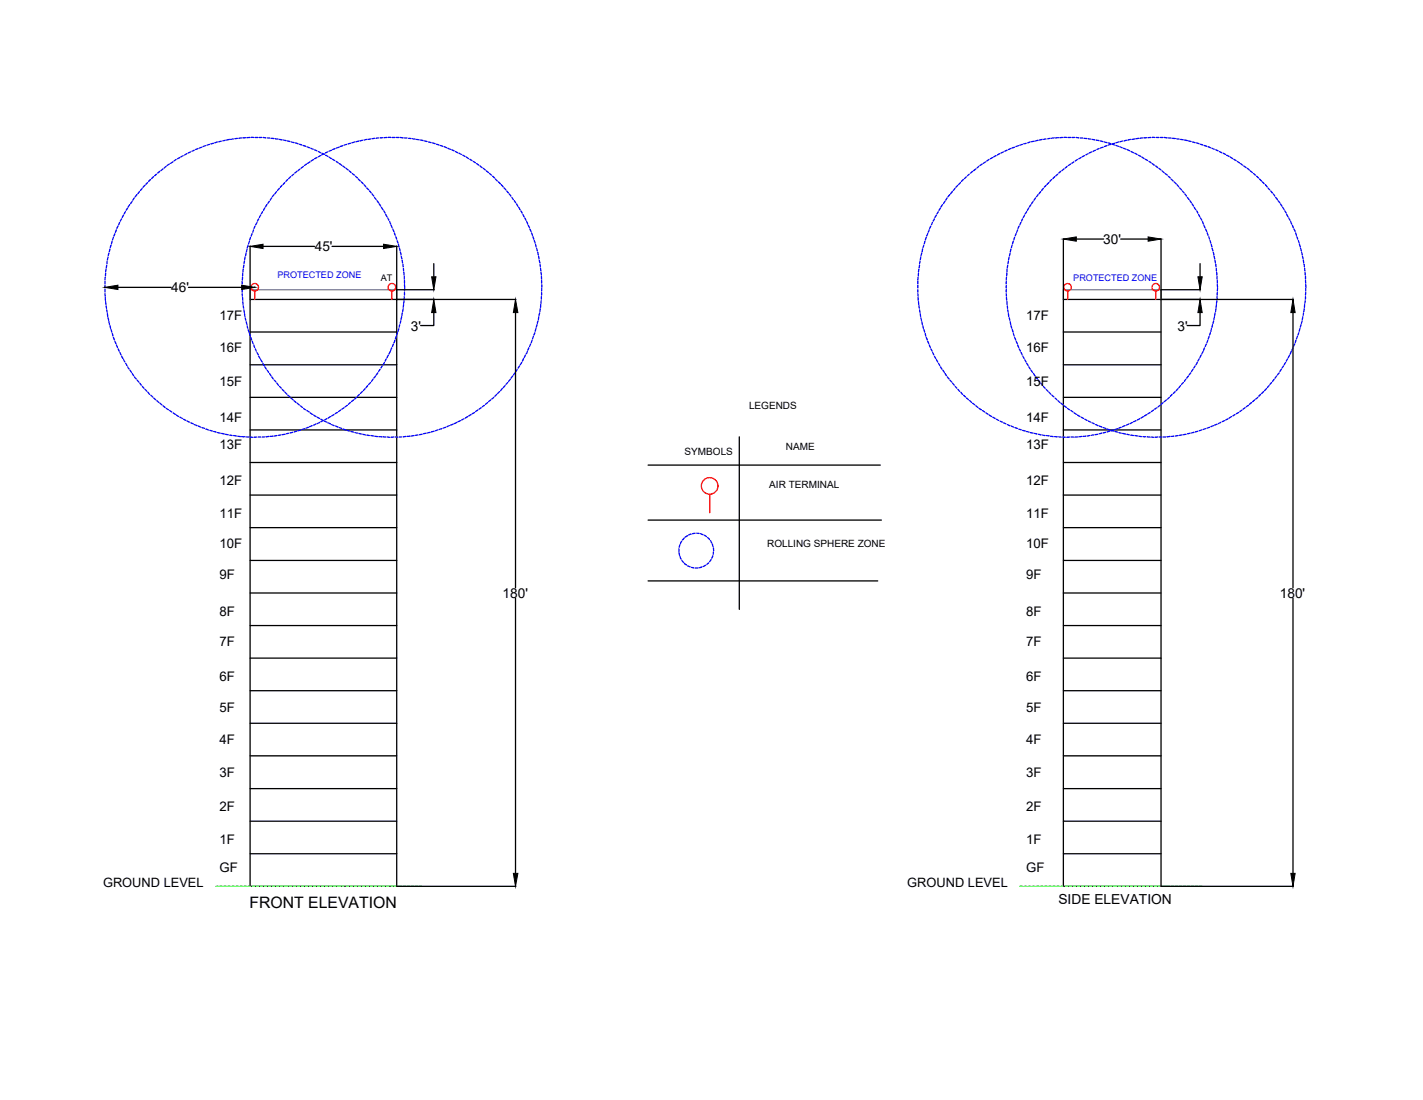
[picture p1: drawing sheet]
<svg xmlns="http://www.w3.org/2000/svg" width="279mm" height="216mm" viewBox="0 0 279 216" stroke-linecap="round" stroke-linejoin="round" font-family="sans-serif">
<!-- layer: Air Terminal -->
<g fill="none" stroke="#f00" stroke-width=".25">
<path d="M50 57.1v1.7M77 57.1v1.7M209.6 57.1v1.7M226.9 57.1v1.7M139.4 97v3.6"/>
<circle cx="50" cy="56.4" r=".74"/>
<circle cx="76.9" cy="56.4" r=".74"/>
<circle cx="209.6" cy="56.4" r=".74"/>
<circle cx="226.9" cy="56.4" r=".74"/>
<circle cx="139.3" cy="95.4" r="1.63"/>
</g>
<!-- layer: Text -->
<path d="M127.3 91.3h45.5M145.2 85.7v33.9M127.3 102.1h45.8M127.3 114h45" fill="none" stroke="#000" stroke-width=".25"/>
<!-- layer: 0 -->
<g fill="none" stroke="#000" stroke-width=".25">
<path d="M49.1 58.8h28.8v115.2h-28.8zM208.8 58.8h19.2v115.2h-19.2zM49.1 78h28.8M49.1 71.6h28.8M49.1 65.2h28.8M208.8 78h19.2M208.8 71.6h19.2M208.8 65.2h19.2M49.1 97.2h28.8M49.1 90.8h28.8M49.1 84.4h28.8M208.8 97.2h19.2"/>
<path d="M208.8 90.8h19.2M208.8 84.4h19.2M49.1 116.4h28.8M49.1 110h28.8M49.1 103.6h28.8M208.8 116.4h19.2M208.8 110h19.2M208.8 103.6h19.2M49.1 135.6h28.8M49.1 129.2h28.8M49.1 122.8h28.8M208.8 135.6h19.2"/>
<path d="M208.8 129.2h19.2M208.8 122.8h19.2M49.1 154.8h28.8M49.1 148.4h28.8M49.1 142h28.8M208.8 154.8h19.2M208.8 148.4h19.2M208.8 142h19.2M49.1 167.6h28.8M49.1 161.2h28.8M208.8 167.6h19.2M208.8 161.2h19.2"/>
</g>
<!-- layer: Parapit -->
<path d="M49.1 58.8v-1.9h28.8v1.9M208.8 58.8v-1.9h19.2v1.9" fill="none" stroke="#808080" stroke-width=".25"/>
<!-- layer: Ground level -->
<g fill="none" stroke="#0f0" stroke-width=".25">
<path d="M42.4 174h.4M43.1 174h.5M43.9 174h.6M44.7 174h.5M45.5 174h.5M46.3 174h.5M47.1 174h.5M47.9 174h.5M48.7 174h.5M49.5 174h.5M50.3 174h.5M51.1 174h.5"/>
<path d="M51.9 174h.6M52.7 174h.5M53.5 174h.5M54.3 174h.5M55.1 174h.5M55.9 174h.5M56.7 174h.5M57.5 174h.5M58.3 174h.5M59.1 174h.5M59.9 174h.5M60.7 174h.5"/>
<path d="M61.5 174h.5M62.3 174h.5M63.1 174h.5M63.9 174h.5M64.7 174h.5M65.5 174h.5M66.3 174h.5M67.1 174h.5M67.9 174h.5M68.7 174h.5M69.5 174h.5M70.3 174h.5"/>
<path d="M71.1 174h.5M71.9 174h.5M72.7 174h.5M73.5 174h.5M74.3 174h.5M75.1 174h.5M75.9 174h.5M76.7 174h.5M77.5 174h.5M78.3 174h.5M79.1 174h.5M79.9 174h.5"/>
<path d="M80.7 174h.5M81.5 174h.5M82.3 174h.4M200.2 174h.6M201.1 174h.5M201.9 174h.5M202.6 174h.6M203.5 174h.5M204.3 174h.5M205.1 174h.5M205.9 174h.5M206.7 174h.5"/>
<path d="M207.5 174h.5M208.3 174h.5M209.1 174h.5M209.8 174h.6M210.7 174h.5M211.5 174h.5M212.3 174h.5M213.1 174h.5M213.9 174h.5M214.7 174h.5M215.5 174h.5M216.3 174h.5"/>
<path d="M217.1 174h.5M217.8 174h.6M218.7 174h.5M219.5 174h.5M220.3 174h.5M221.1 174h.5M221.9 174h.5M222.7 174h.5M223.5 174h.5M224.3 174h.5M225 174h.6M225.8 174h.6"/>
<path d="M226.7 174h.5M227.5 174h.5M228.3 174h.5M229.1 174h.5M229.9 174h.5M230.7 174h.5M231.5 174h.5M232.3 174h.5M233 174h.6M233.8 174h.6M234.7 174h.5M235.5 174h.5"/>
</g>
<!-- layer: Rolling Sphere -->
<g fill="none" stroke="#00f" stroke-width=".25">
<path d="M26 39.5l-.3 .4M26.4 38.8l-.3 .5M26.9 38.2l-.4 .4M27.4 37.6l-.3 .4M27.9 37l-.3 .4M28.4 36.4l-.3 .4M29 35.8l-.4 .4M29.5 35.2l-.3 .4M30.1 34.7l-.3 .4M30.7 34.2l-.3 .3M31.4 33.6l-.5 .4M32 33.2l-.4 .3"/>
<path d="M32.6 32.7l-.4 .3M33.3 32.2l-.5 .3M34 31.8l-.5 .3M34.6 31.3l-.4 .3M35.3 30.9l-.5 .3M36 30.5l-.5 .3M36.7 30.2l-.5 .2M37.4 29.8l-.4 .2M38.1 29.5l-.4 .2M38.9 29.1l-.5 .3M39.6 28.9l-.4 .2M40.4 28.6l-.5 .2"/>
<path d="M41.1 28.3l-.5 .2M41.9 28.1l-.5 .2M42.7 27.9l-.5 .1M43.5 27.7l-.6 .1M44.2 27.5l-.5 .2M45 27.4l-.5 .1M45.8 27.3l-.5 .1M46.6 27.1l-.5 .1M47.4 27.1h-.5M48.2 27l-.5 .1M49 27h-.5M49.3 27h.5"/>
<path d="M50.1 27h.5M50.9 27h.5M51.7 27l.5 .1M52.5 27.1h.5M52.9 39.5l-.3 .4M53.3 27.1l.5 .1M53.3 38.8l-.3 .5M53.8 38.2l-.3 .4M54.1 27.2l.5 .1M54.3 37.6l-.3 .4M54.8 37l-.3 .4M54.9 27.4h.5"/>
<path d="M55.4 36.4l-.4 .4M55.6 27.5l.6 .1M55.9 35.8l-.3 .4M56.4 27.7l.5 .1M56.5 35.2l-.4 .4M57.1 34.7l-.4 .4M57.2 27.9l.5 .1M57.7 34.2l-.4 .3M58 28l.5 .2M58.3 33.6l-.4 .4M58.8 28.3l.5 .2M58.9 33.2l-.4 .3"/>
<path d="M59.5 28.5l.5 .2M59.6 32.7l-.5 .3M60.2 32.2l-.4 .3M60.3 28.8l.4 .2M60.9 31.8l-.5 .3M61 29.1l.5 .2M61.6 31.3l-.5 .3M61.8 29.4l.4 .2M62.2 30.9l-.4 .3M62.5 29.7l.4 .3M62.9 30.5l-.4 .3M63.2 30.1l.5 .2"/>
<path d="M63.6 30.2l-.4 .2M63.9 30.5l.5 .2M64.3 29.8l-.4 .2M64.6 30.8l.5 .3M65.1 29.5l-.5 .2M65.3 31.3l.4 .2M65.8 29.1l-.5 .3M66 31.7l.4 .3M66.6 28.9l-.5 .2M66.6 32.1l.5 .3M67.3 32.6l.4 .3M67.3 28.6l-.5 .2"/>
<path d="M67.9 33l.5 .4M68.1 28.3l-.5 .2M68.6 33.5l.4 .4M68.8 28.1l-.5 .2M69.2 34.1l.4 .3M69.6 27.9l-.5 .1M69.8 34.6l.4 .3M70.4 35.2l.3 .3M70.4 27.7l-.5 .1M71 35.7l.3 .4M71.2 27.5l-.5 .2M71.5 36.3l.3 .4"/>
<path d="M72 27.4l-.5 .1M72 36.9l.4 .4M72.6 37.5l.3 .4M72.8 27.3l-.6 .1M73.1 38.1l.3 .4M73.5 38.7l.4 .5M73.5 27.1l-.5 .1M74 39.4l.3 .4M74.3 27.1h-.5M75.1 27l-.5 .1M75.9 27h-.5M76.2 27h.6"/>
<path d="M77 27h.6M77.8 27h.6M78.6 27l.6 .1M79.4 27.1h.5M80.2 27.1l.5 .1M81 27.2l.5 .1M81.8 27.4h.5M82.6 27.5l.5 .1M83.4 27.7l.5 .1M84.2 27.9l.5 .1M84.9 28l.5 .2M85.7 28.3l.5 .2"/>
<path d="M86.4 28.5l.6 .2M87.2 28.8l.5 .2M87.9 29.1l.5 .2M88.7 29.4l.5 .2M89.4 29.7l.5 .3M90.1 30.1l.5 .2M90.8 30.5l.5 .2M91.6 30.8l.4 .3M92.2 31.3l.5 .2M92.9 31.7l.4 .3M93.6 32.1l.4 .3M94.2 32.6l.5 .3"/>
<path d="M94.9 33l.4 .4M95.5 33.5l.4 .4M96.1 34.1l.4 .3M96.7 34.6l.4 .3M97.3 35.2l.4 .3M97.9 35.7l.4 .4M98.4 36.3l.4 .4M99 36.9l.3 .4M99.5 37.5l.3 .4M100 38.1l.3 .4M100.5 38.7l.3 .5M101 39.4l.3 .4"/>
<path d="M185.5 39.5l-.2 .4M186 38.8l-.3 .5M186.5 38.2l-.4 .4M187 37.6l-.4 .4M187.5 37l-.3 .4M188 36.4l-.3 .4M188.6 35.8l-.4 .4M189.1 35.2l-.3 .4M189.7 34.7l-.3 .4M190.3 34.2l-.4 .3M191 33.6l-.5 .4M191.6 33.2l-.4 .3"/>
<path d="M192.2 32.7l-.4 .3M192.9 32.2l-.5 .3M193.5 31.8l-.4 .3M194.2 31.3l-.4 .3M194.9 30.9l-.5 .3M195.6 30.5l-.5 .3M196.3 30.2l-.5 .2M197 29.8l-.4 .2M197.7 29.5l-.4 .2M198.5 29.1l-.5 .3M199.2 28.9l-.5 .2M200 28.6l-.5 .2"/>
<path d="M200.7 28.3l-.5 .2M201.5 28.1l-.5 .2M202.3 27.9l-.5 .1M202.9 39.5l-.3 .4M203.1 27.7l-.6 .1M203.3 38.8l-.3 .5M203.8 27.5l-.5 .2M203.8 38.2l-.3 .4M204.3 37.6l-.3 .4M204.6 27.4l-.5 .1M204.9 37l-.4 .4M205.4 27.3l-.5 .1"/>
<path d="M205.4 36.4l-.4 .4M206 35.8l-.4 .4M206.2 27.1l-.5 .1M206.5 35.2l-.4 .4M207 27.1h-.5M207.1 34.7l-.4 .4M207.7 34.2l-.4 .3M207.8 27l-.5 .1M208.3 33.6l-.4 .4M208.6 27h-.5M208.9 27h.5M208.9 33.2l-.4 .3"/>
<path d="M209.6 32.7l-.5 .3M209.7 27h.5M210.2 32.2l-.4 .3M210.5 27h.5M210.9 31.8l-.5 .3M211.3 27l.5 .1M211.5 31.3l-.4 .3M212.1 27.1h.5M212.3 30.9l-.5 .3M212.9 27.1l.5 .1M212.9 30.5l-.4 .3M213.7 30.2l-.5 .2"/>
<path d="M213.7 27.2l.5 .1M214.4 29.8l-.5 .2M214.5 27.4h.5M215.1 29.5l-.5 .2M215.2 27.5l.6 .1M215.8 29.1l-.5 .3M216 27.7l.5 .1M216.6 28.9l-.5 .2M216.8 27.9l.5 .1M217.3 28.6l-.5 .2M217.6 28l.5 .2M218.1 28.3l-.5 .2"/>
<path d="M218.9 28.1l-.5 .2 .5 .2M219.1 28.5l.5 .2M219.6 27.9l-.5 .1M219.9 28.8l.4 .2M220.4 27.7l-.5 .1M220.6 29.1l.5 .2M221.2 27.5l-.5 .2M221.4 29.4l.4 .2M222 27.4l-.6 .1M222.1 29.7l.4 .3M222.8 27.3l-.5 .1M222.8 30.1l.5 .2"/>
<path d="M223.5 30.5l.5 .2M223.6 27.1l-.6 .1M224.2 30.8l.5 .3M224.4 27.1h-.6M224.9 31.3l.4 .2M225.2 27l-.6 .1M225.6 31.7l.4 .3M225.9 27h-.5M226.2 27h.5M226.2 32.1l.5 .3M226.9 32.6l.4 .3M227 27h.5"/>
<path d="M227.5 33l.5 .4M227.8 27h.5M228.2 33.5l.4 .4M228.6 27l.6 .1M228.8 34.1l.4 .3M229.4 34.6l.4 .3M229.4 27.1h.6M230 35.2l.3 .3M230.2 27.1l.6 .1M230.5 35.7l.4 .4M231 27.2l.5 .1M231.1 36.3l.3 .4"/>
<path d="M231.6 36.9l.4 .4M231.8 27.4h.5M232.2 37.5l.3 .4M232.6 27.5l.5 .1M232.7 38.1l.3 .4M233.1 38.7l.4 .5M233.4 27.7l.5 .1M233.6 39.4l.3 .4M234.1 27.9l.6 .1M234.9 28l.5 .2M235.7 28.3l.5 .2M236.4 28.5l.5 .2"/>
<path d="M237.2 28.8l.5 .2M238 29.1l.4 .2M238.7 29.4l.5 .2M239.4 29.7l.5 .3M240.2 30.1l.4 .2M240.8 30.5l.5 .2M241.6 30.8l.4 .3M242.2 31.3l.5 .2M242.9 31.7l.5 .3M243.6 32.1l.4 .3M244.2 32.6l.5 .3M244.9 33l.4 .4"/>
<path d="M245.5 33.5l.4 .4M246.1 34.1l.4 .3M246.7 34.6l.4 .3M247.3 35.2l.4 .3M247.9 35.7l.3 .4M248.5 36.3l.3 .4M249 36.9l.3 .4M249.5 37.5l.4 .4M250 38.1l.3 .4M250.5 38.7l.3 .5M251 39.4l.3 .4M20.6 55.2v.5"/>
<path d="M20.6 56v.5M20.6 56.8v.5M20.6 57.6l.1 .5M20.7 54.4l-.1 .6M20.7 58.4v.5M20.7 59.2l.1 .5M20.7 53.6v.6M20.8 52.8l-.1 .6M21 52l-.1 .5M21 51.2v.5M21.2 50.4l-.1 .6M21.4 49.7l-.1 .5"/>
<path d="M21.6 48.9l-.1 .5M21.8 48.1l-.2 .5M22 47.3l-.1 .6M22.3 46.6l-.2 .5M22.6 45.9l-.2 .4M22.9 45.1l-.3 .5M23.2 44.4l-.3 .4M23.5 43.7l-.2 .4M23.9 42.9l-.3 .5M24.3 42.2l-.3 .5M24.6 41.5l-.2 .5M25.1 40.8l-.3 .5"/>
<path d="M25.5 40.1l-.3 .5M47.5 55.2v.5M47.5 56v.5M47.5 56.8v.5M47.5 57.6l.1 .5M47.6 54.4v.6M47.6 58.4l.1 .5M47.7 59.2v.5M47.7 53.6l-.1 .6M47.8 52.8l-.1 .6M47.9 52l-.1 .5M48 51.2l-.1 .5"/>
<path d="M48.1 50.4l-.1 .6M48.3 49.7l-.1 .5M48.5 48.9l-.1 .5M48.7 48.1l-.1 .5M49 47.3l-.2 .6M49.2 46.6l-.2 .5M49.5 45.9l-.2 .4M49.8 45.1l-.2 .5M50.1 44.4l-.2 .4M50.5 43.7l-.3 .4M50.8 42.9l-.3 .5M51.2 42.2l-.3 .5"/>
<path d="M51.6 41.5l-.3 .5M52 40.8l-.3 .5M52.4 40.1l-.3 .5M74.5 40l.3 .5M74.9 40.7l.3 .5M75.4 41.4l.2 .4M75.7 42.1l.3 .5M76.1 42.8l.3 .4M76.5 43.5l.2 .5M76.8 44.2l.2 .5M77.1 45l.2 .4M77.4 45.7l.2 .5"/>
<path d="M77.7 46.5l.2 .5M78 47.2l.1 .5M78.2 48l.2 .5M78.4 48.7l.2 .5M78.6 49.5l.1 .6M78.8 50.3l.1 .5M79 51.1v.5M79.1 51.9l.1 .5M79.2 52.7v.5M79.2 59.8v.5M79.3 53.4v.6M79.3 59l-.1 .5"/>
<path d="M79.4 58.2v.5M79.4 54.2v.6M79.4 55.9l.1 .5M79.4 55v.6M79.4 57.4v.5M79.5 56.6l-.1 .5M101.4 40l.3 .5M101.9 40.7l.2 .5M102.3 41.4l.2 .4M102.7 42.1l.2 .5M103 42.8l.3 .4M103.4 43.5l.2 .5"/>
<path d="M103.7 44.2l.3 .5M104.1 45l.2 .4M104.4 45.7l.2 .5M104.6 46.5l.2 .5M104.9 47.2l.2 .5M105.2 48l.1 .5M105.4 48.7l.1 .5M105.6 49.5l.1 .6M105.7 50.3l.1 .5M105.9 51.1l.1 .5M106 51.9l.1 .5M106.1 52.7l.1 .5"/>
<path d="M106.2 59.8l-.1 .5M106.2 53.4l.1 .6M106.3 59l-.1 .5M106.3 58.2v.5M106.3 54.2v.6M106.3 55v.6M106.3 57.4v.5M106.4 55.9v.5M106.4 56.6l-.1 .5M180.2 55.2v.5M180.2 56v.5M180.2 56.8v.5"/>
<path d="M180.2 57.6l.1 .5M180.3 54.4l-.1 .6M180.3 58.4v.5M180.3 59.2l.1 .5M180.3 53.6v.6M180.4 52.8l-.1 .6M180.6 52l-.1 .5M180.6 51.2v.5M180.8 50.4l-.1 .6M181 49.7l-.2 .5M181.1 48.9v.5M181.4 48.1l-.2 .5"/>
<path d="M181.6 47.3l-.1 .6M181.9 46.6l-.2 .5M182.2 45.9l-.3 .4M182.5 45.1l-.3 .5M182.8 44.4l-.3 .4M183.1 43.7l-.2 .4M183.5 42.9l-.3 .5M183.9 42.2l-.3 .5M184.2 41.5l-.2 .5M184.7 40.8l-.3 .5M185.1 40.1l-.3 .5M197.6 55.2v.5"/>
<path d="M197.6 56v.5M197.6 56.8v.5M197.6 57.6v.5M197.6 54.4v.6M197.6 58.4l.1 .5M197.7 59.2v.5M197.7 53.6v.6M197.7 52.8v.6M197.9 52l-.1 .5M198 51.2l-.1 .5M198.2 50.4l-.2 .6M198.3 49.7l-.1 .5"/>
<path d="M198.5 48.9l-.1 .5M198.7 48.1l-.1 .5M199 47.3l-.2 .6M199.2 46.6l-.1 .5M199.5 45.9l-.2 .4M199.8 45.1l-.2 .5M200.1 44.4l-.2 .4M200.4 43.7l-.2 .4M200.8 42.9l-.2 .5M201.2 42.2l-.3 .5M201.6 41.5l-.3 .5M202 40.8l-.3 .5"/>
<path d="M202.4 40.1l-.3 .5M234.1 40l.3 .5M234.5 40.7l.3 .5M235 41.4l.2 .4M235.3 42.1l.3 .5M235.7 42.8l.3 .4M236.1 43.5l.2 .5M236.4 44.2l.2 .5M236.7 45l.2 .4M237 45.7l.2 .5M237.3 46.5l.2 .5M237.6 47.2l.1 .5"/>
<path d="M237.8 48l.2 .5M238 48.7l.2 .5M238.2 49.5l.1 .6M238.4 50.3l.1 .5M238.5 51.1l.1 .5M238.7 51.9l.1 .5M238.8 52.7v.5M238.8 59.8v.5M238.9 53.4v.6M238.9 59l-.1 .5M239 58.2v.5M239 54.2v.6"/>
<path d="M239 55.9l.1 .5M239 55v.6M239 57.4v.5M239.1 56.6l-.1 .5M251.4 40l.3 .5M251.8 40.7l.3 .5M252.3 41.4l.3 .4M252.6 42.1l.3 .5M253 42.8l.3 .4M253.4 43.5l.2 .5M253.7 44.2l.3 .5M254.1 45l.2 .4"/>
<path d="M254.4 45.7l.2 .5M254.6 46.5l.2 .5M254.9 47.2l.2 .5M255.1 48l.2 .5M255.4 48.7l.1 .5M255.6 49.5l.1 .6M255.7 50.3l.2 .5M255.9 51.1l.1 .5M256 51.9l.1 .5M256.2 52.7v.5M256.2 59.8l-.1 .5M256.2 53.4l.1 .6"/>
<path d="M256.3 59l-.1 .5M256.3 58.2v.5M256.3 55l.1 .6M256.3 54.2v.6M256.4 55.9v.5M256.4 57.4l-.1 .5M256.4 56.6v.5M20.8 60l.1 .5M21 60.8v.5M21.1 61.6l.1 .5M21.2 62.4l.1 .5M21.4 63.1l.1 .6"/>
<path d="M21.6 63.9l.1 .5M21.8 64.7l.2 .5M22.1 65.5l.1 .5M22.3 66.2l.2 .5M22.6 67l.2 .5M22.9 67.7l.2 .5M23.2 68.5l.2 .4M23.5 69.2l.2 .5M23.9 69.9l.2 .5M24.3 70.6l.2 .4M24.7 71.3l.2 .5M25.1 72l.3 .4"/>
<path d="M25.5 72.7l.3 .4M26 73.3l.2 .5M26.4 74l.4 .4M26.9 74.6l.4 .4M27.4 75.2l.4 .4M27.9 75.8l.4 .4M28.5 76.4l.3 .4M29 77l.4 .4M29.6 77.6l.4 .3M30.2 78.1l.4 .4M30.8 78.6l.4 .4M31.4 79.1l.4 .4"/>
<path d="M32 79.6l.4 .4M47.8 60v.5M47.9 60.8l.1 .5M48 61.6l.1 .5M48.1 62.4l.2 .5M48.3 63.1l.2 .6M48.5 63.9l.1 .5M48.7 64.7l.2 .5M49 65.5l.1 .5M49.2 66.2l.2 .5M49.5 67l.2 .5M49.8 67.7l.2 .5"/>
<path d="M50.1 68.5l.2 .4M50.5 69.2l.2 .5M50.8 69.9l.3 .5M51.2 70.6l.3 .4M51.6 71.3l.3 .5M52 72l.3 .4M52.5 72.7l.2 .4M52.9 73.3l.3 .5M53.3 74l.4 .4M53.8 74.6l.4 .4M54.4 75.2l.3 .4M54.9 75.8l.3 .4"/>
<path d="M55.4 76.4l.4 .4M56 77l.3 .4M56.5 77.6l.4 .3M57.1 78.1l.4 .4M57.7 78.6l.4 .4M58.3 79.1l.5 .4M59 79.6l.4 .4M68.2 79.6l-.4 .3M68.8 79l-.4 .3M69.4 78.5l-.4 .3M70 78l-.4 .3M70.6 77.4l-.4 .4"/>
<path d="M71.2 76.8l-.4 .4M71.7 76.3l-.4 .4M72.2 75.7l-.3 .4M72.8 75.1l-.4 .4M73.2 74.4l-.3 .5M73.7 73.8l-.3 .4M74.2 73.2l-.3 .4M74.6 72.5l-.3 .4M75.1 71.8l-.3 .4M75.5 71.1l-.3 .5M75.9 70.4l-.3 .5M76.2 69.7l-.2 .5"/>
<path d="M76.6 69l-.2 .5M76.9 68.3l-.2 .5M77.3 67.5l-.3 .5M77.6 66.8l-.3 .5M77.8 66l-.2 .5M78.1 65.3l-.2 .5M78.3 64.5l-.2 .5M78.5 63.7l-.1 .5M78.7 63l-.1 .5M78.9 62.2l-.2 .5M79 61.4l-.1 .5M79.2 60.6l-.1 .5"/>
<path d="M95.1 79.6l-.4 .3M95.8 79l-.5 .3M96.4 78.5l-.5 .3M96.9 78l-.3 .3M97.5 77.4l-.3 .4M98.1 76.8l-.4 .4M98.6 76.3l-.3 .4M99.2 75.7l-.4 .4M99.7 75.1l-.3 .4M100.2 74.4l-.3 .5M100.7 73.8l-.4 .4M101.1 73.2l-.3 .4"/>
<path d="M101.6 72.5l-.3 .4M102 71.8l-.3 .4M102.4 71.1l-.2 .5M102.8 70.4l-.2 .5M103.2 69.7l-.3 .5M103.5 69l-.2 .5M103.8 68.3l-.2 .5M104.2 67.5l-.2 .5M104.5 66.8l-.2 .5M104.7 66l-.1 .5M105 65.3l-.2 .5M105.2 64.5l-.1 .5"/>
<path d="M105.5 63.7l-.2 .5M105.7 63l-.2 .5M105.8 62.2l-.1 .5M106 61.4l-.2 .5M106.1 60.6l-.1 .5M180.4 60l.1 .5M180.6 60.8v.5M180.7 61.6l.1 .5M180.8 62.4l.1 .5M181 63.1l.1 .6M181.2 63.9l.1 .5M181.4 64.7l.2 .5"/>
<path d="M181.7 65.5l.1 .5M181.9 66.2l.2 .5M182.2 67l.2 .5M182.5 67.7l.2 .5M182.8 68.5l.2 .4M183.1 69.2l.2 .5M183.5 69.9l.2 .5M183.9 70.6l.2 .4M184.3 71.3l.2 .5M184.7 72l.3 .4M185.1 72.7l.3 .4M185.5 73.3l.3 .5"/>
<path d="M186 74l.4 .4M186.5 74.6l.4 .4M187 75.2l.4 .4M187.5 75.8l.4 .4M188.1 76.4l.3 .4M188.6 77l.4 .4M189.2 77.6l.4 .3M189.8 78.1l.4 .4M190.4 78.6l.4 .4M191 79.1l.4 .4M191.6 79.6l.4 .4M197.8 60v.5"/>
<path d="M197.9 60.8l.1 .5M198 61.6l.1 .5M198.2 62.4l.1 .5M198.3 63.1l.2 .6M198.5 63.9l.2 .5M198.8 64.7l.1 .5M199 65.5l.1 .5M199.2 66.2l.2 .5M199.5 67l.2 .5M199.8 67.7l.2 .5M200.1 68.5l.3 .4M200.5 69.2l.2 .5"/>
<path d="M200.8 69.9l.3 .5M201.2 70.6l.3 .4M201.6 71.3l.3 .5M202 72l.3 .4M202.4 72.7l.3 .4M202.9 73.3l.3 .5M203.4 74l.3 .4M203.9 74.6l.3 .4M204.3 75.2l.4 .4M204.9 75.8l.3 .4M205.4 76.4l.4 .4M206 77l.3 .4"/>
<path d="M206.5 77.6l.4 .3M207.1 78.1l.4 .4M207.7 78.6l.4 .4M208.3 79.1l.4 .4M209 79.6l.4 .4M227.8 79.6l-.4 .3M228.4 79l-.4 .3M229 78.5l-.4 .3M229.6 78l-.4 .3M230.2 77.4l-.4 .4M230.8 76.8l-.4 .4M231.3 76.3l-.4 .4"/>
<path d="M231.8 75.7l-.3 .4M232.4 75.1l-.4 .4M232.8 74.4l-.3 .5M233.3 73.8l-.3 .4M233.8 73.2l-.3 .4M234.2 72.5l-.3 .4M234.7 71.8l-.3 .4M235.1 71.1l-.3 .5M235.5 70.4l-.3 .5M235.8 69.7l-.2 .5M236.2 69l-.2 .5M236.5 68.3l-.2 .5"/>
<path d="M236.9 67.5l-.3 .5M237.2 66.8l-.3 .5M237.4 66l-.2 .5M237.7 65.3l-.2 .5M237.9 64.5l-.2 .5M238.1 63.7l-.1 .5M238.3 63l-.1 .5M238.5 62.2l-.2 .5M238.6 61.4l-.1 .5M238.8 60.6l-.1 .5M245.2 79.6l-.5 .3M245.7 79l-.4 .3"/>
<path d="M246.3 78.5l-.3 .3M247 78l-.5 .3M247.5 77.4l-.4 .4M248.1 76.8l-.4 .4M248.7 76.3l-.4 .4M249.2 75.7l-.4 .4M249.7 75.1l-.4 .4M250.2 74.4l-.3 .5M250.7 73.8l-.3 .4M251.2 73.2l-.4 .4M251.6 72.5l-.3 .4M252 71.8l-.3 .4"/>
<path d="M252.4 71.1l-.3 .5M252.8 70.4l-.2 .5M253.2 69.7l-.3 .5M253.5 69l-.2 .5M253.9 68.3l-.2 .5M254.2 67.5l-.2 .5M254.5 66.8l-.2 .5M254.8 66l-.2 .5M255 65.3l-.2 .5M255.2 64.5l-.1 .5M255.4 63.7l-.1 .5M255.7 63l-.2 .5"/>
<path d="M255.8 62.2l-.1 .5M255.9 61.4v.5M256.1 60.6l-.1 .5M32.6 80.2l.5 .2M33.3 80.6l.4 .3M34 81l.4 .3M34.6 81.5l.5 .3M35.3 81.9l.5 .2M36 82.3l.5 .2M36.7 82.6l.5 .3M37.5 83l.5 .2M38.2 83.3l.5 .2"/>
<path d="M38.9 83.6l.5 .2M39.7 83.9l.5 .2M40.4 84.2l.5 .2M41.2 84.5l.5 .1M42 84.7l.5 .1M42.7 84.9l.6 .1M43.5 85.1l.5 .1M44.3 85.2l.5 .2M45.1 85.4l.5 .1M45.9 85.5l.5 .1M46.7 85.6l.5 .1M47.5 85.7h.5"/>
<path d="M48.3 85.7l.5 .1M49.1 85.8h.5M50.4 85.8h-.5M50.7 85.8h.5M52 85.7l-.5 .1M52.8 85.7h-.6M53.6 85.6l-.6 .1M54.4 85.5l-.6 .1M55.2 85.4h-.5M56 85.2l-.6 .1M56.7 85l-.5 .1M57.5 84.9l-.5 .1"/>
<path d="M58.3 84.6l-.5 .2M59.1 84.4l-.6 .2M59.6 80.2l.4 .2M59.8 84.1l-.5 .2M60.2 80.6l.5 .3M60.6 83.9l-.5 .1M60.9 81l.4 .3M61.3 83.5l-.5 .2M61.6 81.5l.5 .3M62 83.2l-.4 .3M62.3 81.9l.4 .2M62.8 82.9l-.5 .3"/>
<path d="M63 82.3l.5 .2M63.5 82.6l-.5 .2M63.7 82.6l.5 .3M64.2 82.2l-.5 .2M64.4 83l.5 .2M64.9 81.8l-.5 .3M65.1 83.3l.5 .2M65.6 81.4l-.5 .2M65.9 83.6l.5 .2M66.3 81l-.5 .2M66.6 83.9l.5 .2M66.9 80.5l-.4 .3"/>
<path d="M67.4 84.2l.5 .2M67.6 80l-.5 .3M68.1 84.5l.5 .1M68.9 84.7l.5 .1M69.7 84.9l.5 .1M70.4 85.1l.6 .1M71.2 85.2l.6 .2M72 85.4l.5 .1M72.8 85.5l.5 .1M73.6 85.6l.5 .1M74.4 85.7h.5M75.2 85.7l.5 .1"/>
<path d="M76 85.8h.5M77.3 85.8h-.5M77.6 85.8h.5M78.9 85.7l-.5 .1M79.7 85.7h-.5M80.5 85.6l-.5 .1M81.3 85.5l-.5 .1M82.1 85.4h-.5M82.9 85.2l-.5 .1M83.7 85l-.6 .1M84.5 84.9l-.6 .1M85.2 84.6l-.5 .2"/>
<path d="M86 84.4l-.5 .2M86.7 84.1l-.5 .2M87.5 83.9l-.5 .1M88.2 83.5l-.4 .2M89 83.2l-.5 .3M89.7 82.9l-.5 .3M90.4 82.6l-.5 .2M91.1 82.2l-.5 .2M91.8 81.8l-.4 .3M92.5 81.4l-.5 .2M93.2 81l-.5 .2M93.8 80.5l-.4 .3"/>
<path d="M94.5 80l-.4 .3M192.2 80.2l.5 .2M192.9 80.6l.4 .3M193.6 81l.4 .3M194.2 81.5l.5 .3M194.9 81.9l.5 .2M195.6 82.3l.5 .2M196.3 82.6l.5 .3M197.1 83l.4 .2M197.8 83.3l.5 .2M198.5 83.6l.5 .2M199.3 83.9l.5 .2"/>
<path d="M200 84.2l.5 .2M200.8 84.5l.5 .1M201.5 84.7l.6 .1M202.3 84.9l.6 .1M203.1 85.1l.5 .1M203.9 85.2l.5 .2M204.7 85.4l.5 .1M205.4 85.5l.6 .1M206.2 85.6l.6 .1M207.1 85.7h.5M207.9 85.7l.5 .1M208.7 85.8h.5"/>
<path d="M209.6 80.2l.4 .2M210 85.8h-.5M210.3 85.8h.5M210.3 80.6l.4 .3M210.9 81l.5 .3M211.6 85.7l-.6 .1M211.6 81.5l.4 .3M212.3 81.9l.5 .2M212.4 85.7h-.6M213 82.3l.4 .2M213.2 85.6l-.6 .1M213.7 82.6l.5 .3"/>
<path d="M214 85.5l-.6 .1M214.4 83l.5 .2M214.8 85.4h-.6M215.1 83.3l.5 .2M215.6 85.2l-.6 .1M215.9 83.6l.5 .2M216.3 85l-.5 .1M216.6 83.9l.5 .2M217.1 84.9l-.5 .1M217.4 84.2l.5 .2M217.9 84.6l-.5 .2M218.1 84.5l.6 .1"/>
<path d="M218.7 84.4l-.6 .2M218.9 84.7l.5 .1M219.4 84.1l-.5 .2M219.7 84.9l.5 .1M220.1 83.9l-.4 .1M220.4 85.1l.6 .1M220.9 83.5l-.5 .2M221.2 85.2l.5 .2M221.6 83.2l-.5 .3M222 85.4l.5 .1M222.3 82.9l-.4 .3M222.8 85.5l.6 .1"/>
<path d="M223.1 82.6l-.5 .2M223.6 85.6l.5 .1M223.8 82.2l-.5 .2M224.4 85.7h.5M224.5 81.8l-.5 .3M225.2 81.4l-.5 .2M225.2 85.7l.5 .1M225.8 81l-.4 .2M226 85.8h.5M226.5 80.5l-.4 .3M227.2 80l-.5 .3M227.3 85.8h-.5"/>
<path d="M227.6 85.8h.5M228.9 85.7l-.5 .1M229.7 85.7h-.5M230.5 85.6l-.5 .1M231.3 85.5l-.5 .1M232.1 85.4h-.5M232.9 85.2l-.5 .1M233.7 85l-.5 .1M234.4 84.9l-.5 .1M235.2 84.6l-.5 .2M236 84.4l-.5 .2M236.7 84.1l-.5 .2"/>
<path d="M237.5 83.9l-.5 .1M238.3 83.5l-.6 .2M239 83.2l-.5 .3M239.7 82.9l-.5 .3M240.4 82.6l-.5 .2M241.1 82.2l-.4 .2M241.8 81.8l-.5 .3M242.5 81.4l-.4 .2M243.2 81l-.5 .2M243.8 80.5l-.4 .3M244.5 80l-.4 .3M133.3 107.7v.5"/>
<path d="M133.3 108.5l.1 .5M133.5 106.9l-.1 .5M133.5 109.2l.2 .5M133.9 106.2l-.3 .5M133.9 110l.3 .4M134.4 105.6l-.4 .4M134.4 110.5l.4 .4M135 105.1l-.5 .3M135 111.1l.5 .2M135.7 104.8l-.5 .2M135.8 111.4l.5 .1M136.5 104.7h-.5"/>
<path d="M136.5 111.5h.6M136.8 104.7h.5M137.5 104.7l.5 .3M137.8 111.3l-.5 .1M138.3 105l.4 .3M138.6 110.9l-.5 .3M138.9 105.5l.4 .4M139.1 110.5l-.3 .3M139.5 106.1l.2 .5M139.6 109.8l-.3 .5M139.9 106.8l.1 .5M140 109.1l-.3 .5"/>
<path d="M140.1 108.3l-.1 .5M140.1 107.5v.6"/>
</g>
<!-- layer: Dimension -->
<g fill="none" stroke="#000" stroke-width=".25">
<path d="M20.6 56.3v.1M23.2 56.4h10.4M37 56.4h10.5M49.1 48.3v10.5M50 56.3v.1M51.6 48.4h10.2M65.2 48.4h10.1M77.9 48.3v10.5h23.4M77.9 56.9h7.4M85.2 51.7v2.6M208.8 46.9v11.9M211.3 46.9h5.4"/>
<path d="M220 46.9h5.4M228 46.9v11.9M228 58.8h26M228 56.9h7.7M235.6 51.7v2.6M85.2 61.4v2.5h-2.6M101.2 61.4v54M235.6 61.4v2.5h-2.5M253.9 61.4v54M101.2 117.4v54M253.9 117.4v54M77.9 174h23.4"/>
<path d="M228 174h26"/>
</g>
<g fill="#000" stroke="#000" stroke-width=".2">
<path d="M20.6 56.4l2.6-.4v.8zM47.5 56l2.5 .4-2.5 .4zM49.1 48.4l2.5-.5v.9zM75.3 47.9l2.6 .5-2.6 .4zM84.8 54.3h.8l-.4 2.6zM208.8 46.9l2.5-.4v.8zM225.4 46.5l2.6 .4-2.6 .4zM235.2 54.3h.9l-.5 2.6zM85.2 58.8l.4 2.6h-.8zM101.2 58.8l.5 2.6h-.9zM235.6 58.8l.5 2.6h-.9zM253.9 58.8l.4 2.6h-.9z"/>
<path d="M100.8 171.4h.9l-.5 2.6zM253.4 171.4h.9l-.4 2.6z"/>
</g>
<text font-size="3.1" x="49" y="178.3">FRONT ELEVATION</text>
<g font-size="2.7">
<text x="216.6" y="47.9">30'</text>
<text x="61.8" y="49.3">45'</text>
<text x="33.6" y="57.3">46'</text>
<text x="80.7" y="64.9">3'</text>
<text x="231.2" y="64.9">3'</text>
<text x="98.7" y="117.3">180'</text>
<text x="251.3" y="117.3">180'</text>
<text x="207.8" y="177.5">SIDE ELEVATION</text>
</g>
<g font-size="2.6">
<text x="43.1" y="62.8">17F</text>
<text x="201.5" y="62.8">17F</text>
<text x="43.1" y="69.1">16F</text>
<text x="201.5" y="69.1">16F</text>
<text x="43.1" y="75.8">15F</text>
<text x="201.5" y="75.8">15F</text>
<text x="43.1" y="82.7">14F</text>
<text x="201.5" y="82.7">14F</text>
<text x="43.1" y="88.1">13F</text>
<text x="201.5" y="88.1">13F</text>
<text x="43.1" y="95.1">12F</text>
<text x="201.5" y="95.1">12F</text>
<text x="43.1" y="101.6">11F</text>
<text x="201.5" y="101.6">11F</text>
<text x="43.1" y="107.6">10F</text>
<text x="201.5" y="107.6">10F</text>
<text x="43.1" y="113.7">9F</text>
<text x="201.5" y="113.7">9F</text>
<text x="43.1" y="120.8">8F</text>
<text x="201.5" y="120.8">8F</text>
<text x="43.1" y="126.7">7F</text>
<text x="201.5" y="126.7">7F</text>
<text x="43.1" y="133.7">6F</text>
<text x="201.5" y="133.7">6F</text>
<text x="43.1" y="139.8">5F</text>
<text x="201.5" y="139.8">5F</text>
<text x="43.1" y="146.1">4F</text>
<text x="201.5" y="146.1">4F</text>
<text x="43.1" y="152.4">3F</text>
<text x="201.5" y="152.4">3F</text>
<text x="43.1" y="159.1">2F</text>
<text x="201.5" y="159.1">2F</text>
<text x="43.1" y="165.7">1F</text>
<text x="201.5" y="165.7">1F</text>
<text x="43.1" y="171.1">GF</text>
<text x="201.5" y="171.1">GF</text>
</g>
<g font-size="2.5">
<text x="20.2" y="174.1">GROUND LEVEL</text>
<text x="178.1" y="174.1">GROUND LEVEL</text>
</g>
<g font-size="2">
<text x="147.1" y="80.4">LEGENDS</text>
<text x="134.4" y="89.2">SYMBOLS</text>
<text x="154.3" y="88.3">NAME</text>
<text x="151" y="95.8">AIR TERMINAL</text>
<text x="150.6" y="107.3">ROLLING SPHERE ZONE</text>
</g>
<g font-size="1.8" fill="#00f">
<text x="54.5" y="54.5">PROTECTED ZONE</text>
<text x="210.7" y="55.2">PROTECTED ZONE</text>
</g>
<text font-size="1.8" x="74.8" y="55.2">AT</text>
</svg>
